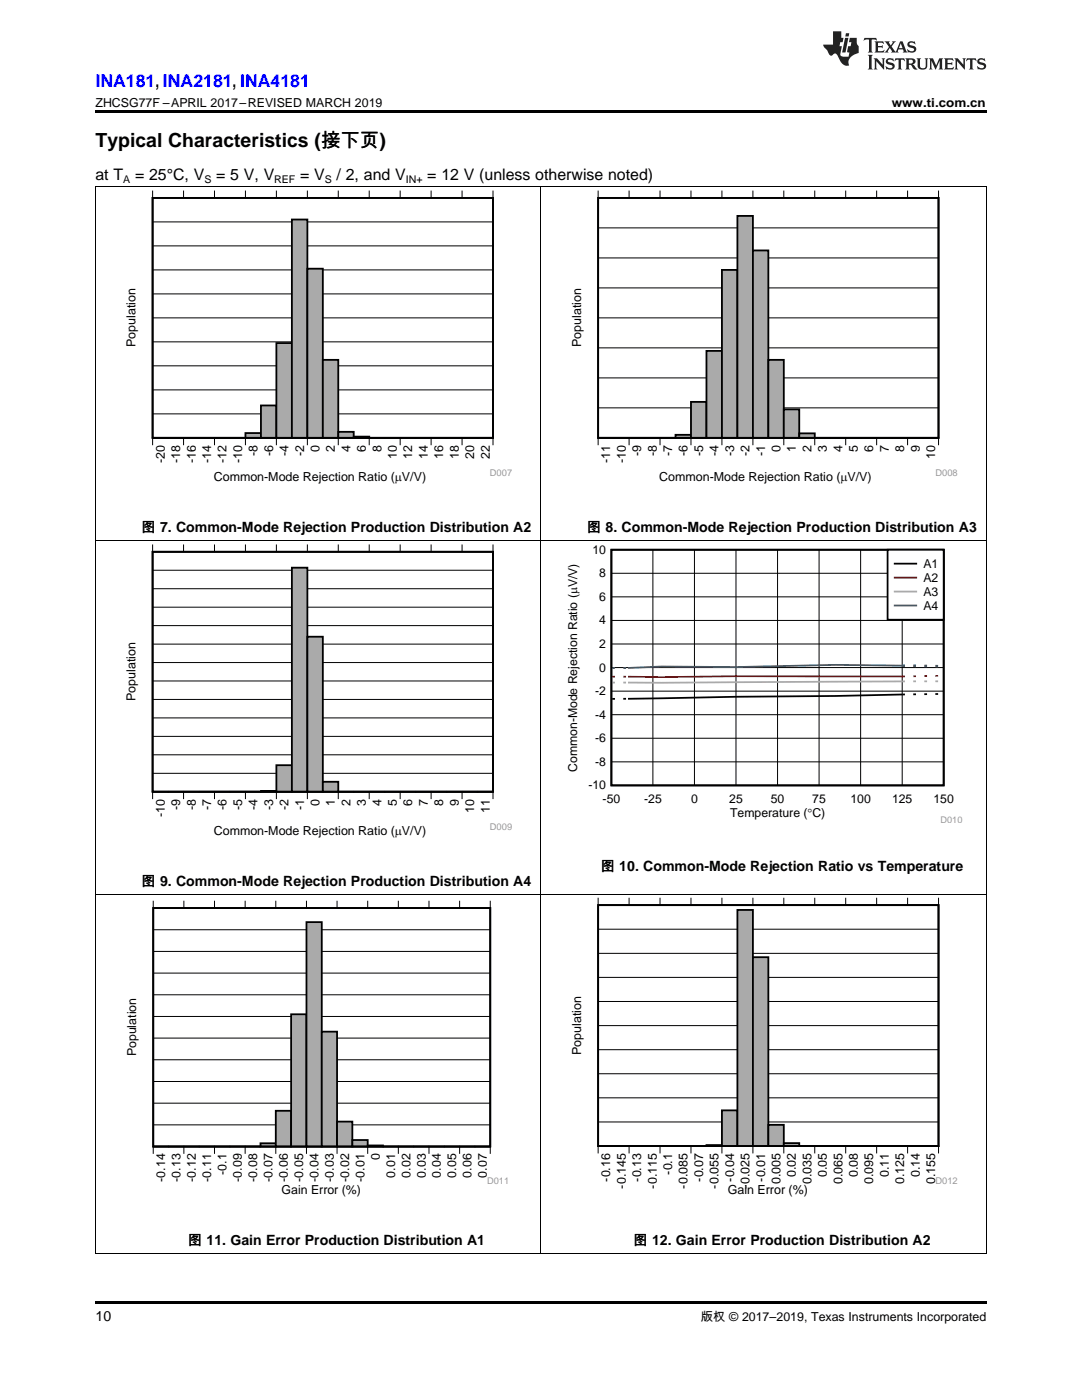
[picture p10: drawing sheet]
<svg xmlns="http://www.w3.org/2000/svg" width="216mm" height="279mm" viewBox="0 0 216 279" stroke-linecap="round" stroke-linejoin="round" font-family="sans-serif">
<path d="M19 259.7h177.8v.5h-177.8z" fill="#000"/>
<path d="M19.1 178.5v71.7M107.9 178.5v71.7M196.8 178.5v71.7M19 250.1h177.8" fill="none" stroke="#000" stroke-width=".2"/>
<path d="M25.4 179.7h75.9v59.1h-75.9z" fill-rule="evenodd" fill="#fff"/>
<path d="M30.6 181.2h67.2v47.6h-67.2zM30.6 228.8h3zM33.6 228.8h3.1zM36.7 228.8h3.1zM39.8 228.8h3zM42.8 228.8h3.1zM45.9 228.8h3zM48.9 228.8h3.1z" fill="none" stroke="#000" stroke-width=".36"/>
<g fill="none" stroke="#000" stroke-width=".2">
<path d="M30.6 179.8v1.4h67.2v-1.4M36.7 179.8v1.4M42.8 179.8v1.4M48.9 179.8v1.4M55 179.8v1.4M61.2 179.8v1.4M67.3 179.8v1.4M73.4 179.8v1.4M79.5 179.8v1.4M85.6 179.8v1.4M91.7 179.8v1.4M30.6 198.5h67.2"/>
<path d="M30.6 194.2h67.2M30.6 189.9h67.2M30.6 185.6h67.2M30.6 215.8h67.2M30.6 211.5h67.2M30.6 207.2h67.2M30.6 202.9h67.2M30.6 230.3v-1.5h67.2v1.5M30.6 224.5h67.2M30.6 220.2h67.2M36.7 228.8v1.5M42.8 228.8v1.5"/>
<path d="M48.9 228.8v1.5M55 228.8v1.5M61.2 228.8v1.5M67.3 228.8v1.5M73.4 228.8v1.5M79.5 228.8v1.5M85.6 228.8v1.5M91.7 228.8v1.5"/>
</g>
<path d="M30.6 228.8h21.4" fill="none" stroke="#aaa" stroke-width=".2"/>
<path d="M52 228.2h3v.6h-3z" fill-rule="evenodd" fill="#aaa"/>
<path d="M52 228.2h3v.6h-3z" fill="none" stroke="#000" stroke-width=".36"/>
<path d="M55 221.7h3.1v7.1h-3.1z" fill-rule="evenodd" fill="#aaa"/>
<path d="M55 221.7h3.1v7.1h-3.1z" fill="none" stroke="#000" stroke-width=".36"/>
<path d="M58.1 202.4h3.1v26.4h-3.1z" fill-rule="evenodd" fill="#aaa"/>
<path d="M58.1 202.4h3.1v26.4h-3.1z" fill="none" stroke="#000" stroke-width=".36"/>
<path d="M61.2 184h3v44.8h-3z" fill-rule="evenodd" fill="#aaa"/>
<path d="M61.2 184h3v44.8h-3z" fill="none" stroke="#000" stroke-width=".36"/>
<path d="M64.2 205.9h3.1v22.9h-3.1z" fill-rule="evenodd" fill="#aaa"/>
<path d="M64.2 205.9h3.1v22.9h-3.1z" fill="none" stroke="#000" stroke-width=".36"/>
<path d="M67.3 223.8h3v5h-3z" fill-rule="evenodd" fill="#aaa"/>
<path d="M67.3 223.8h3v5h-3z" fill="none" stroke="#000" stroke-width=".36"/>
<path d="M70.3 227.5h3.1v1.3h-3.1z" fill-rule="evenodd" fill="#aaa"/>
<path d="M30.6 181.2h67.2v47.6h-67.2zM70.3 227.5h3.1v1.3h-3.1zM73.4 228.6h3v.2h-3zM76.4 228.8h3.1zM79.5 228.8h3zM82.5 228.8h3.1zM85.6 228.8h3.1zM88.7 228.8h3zM91.7 228.8h3.1zM94.8 228.8h3z" fill="none" stroke="#000" stroke-width=".36"/>
<path d="M73.4 228.7h3" fill="none" stroke="#aaa" stroke-width=".23"/>
<path d="M76.4 228.8h21.4" fill="none" stroke="#aaa" stroke-width=".2"/>
<path d="M114.1 179.1h77v59.7h-77z" fill-rule="evenodd" fill="#fff"/>
<path d="M119.4 180.6h67.9v48.1h-67.9zM119.4 228.7h3zM122.4 228.7h3.1zM125.5 228.7h3.1zM128.6 228.7h3.1zM131.7 228.7h3.1zM134.8 228.7h3.1zM137.9 228.7h3.1zM141 228.5h3.1v.2h-3.1z" fill="none" stroke="#000" stroke-width=".36"/>
<g fill="none" stroke="#000" stroke-width=".2">
<path d="M119.4 179.2v1.4h67.9v-1.4M125.5 179.2v1.4M131.7 179.2v1.4M137.9 179.2v1.4M144.1 179.2v1.4M150.2 179.2v1.4M156.4 179.2v1.4M162.6 179.2v1.4M168.7 179.2v1.4M174.9 179.2v1.4M181.1 179.2v1.4M119.4 199.9h67.9"/>
<path d="M119.4 195.1h67.9M119.4 190.3h67.9M119.4 185.4h67.9M119.4 219.1h67.9M119.4 214.3h67.9M119.4 209.5h67.9M119.4 204.7h67.9M119.4 230.2v-1.5h67.9v1.5M119.4 223.9h67.9M125.5 228.7v1.5M131.7 228.7v1.5M137.9 228.7v1.5"/>
<path d="M144.1 228.7v1.5M150.2 228.7v1.5M156.4 228.7v1.5M162.6 228.7v1.5M168.7 228.7v1.5M174.9 228.7v1.5M181.1 228.7v1.5"/>
</g>
<path d="M119.4 228.7h21.6M141 228.6h3.1" fill="none" stroke="#aaa" stroke-width=".2"/>
<path d="M144.1 221.6h3.1v7.1h-3.1z" fill-rule="evenodd" fill="#aaa"/>
<path d="M144.1 221.6h3v7.1h-3z" fill="none" stroke="#000" stroke-width=".36"/>
<path d="M147.1 181.6h3.1v47.1h-3.1z" fill-rule="evenodd" fill="#aaa"/>
<path d="M147.1 181.6h3.1v47.1h-3.1z" fill="none" stroke="#000" stroke-width=".36"/>
<path d="M150.2 191h3.1v37.7h-3.1z" fill-rule="evenodd" fill="#aaa"/>
<path d="M150.2 191h3.1v37.7h-3.1z" fill="none" stroke="#000" stroke-width=".36"/>
<path d="M153.3 224.5h3.1v4.2h-3.1z" fill-rule="evenodd" fill="#aaa"/>
<path d="M153.3 224.5h3.1v4.2h-3.1z" fill="none" stroke="#000" stroke-width=".36"/>
<path d="M156.4 228.1h3.1v.6h-3.1z" fill-rule="evenodd" fill="#aaa"/>
<path d="M119.4 180.6h67.9v48.1h-67.9zM156.4 228.1h3.1v.6h-3.1zM159.5 228.7h3.1zM162.6 228.7h3.1zM165.7 228.7h3zM168.7 228.7h3.1zM171.8 228.7h3.1zM174.9 228.7h3.1zM178 228.7h3.1zM181.1 228.7h3.1zM184.2 228.7h3.1z" fill="none" stroke="#000" stroke-width=".36"/>
<path d="M159.5 228.7h27.8" fill="none" stroke="#aaa" stroke-width=".2"/>
<path d="M19.1 107.9v70.6M107.9 107.9v70.6M196.8 107.9v70.6M19 178.5h177.8" fill="none" stroke="#000" stroke-width=".2"/>
<path d="M25.2 108.6h77v58.5h-77z" fill-rule="evenodd" fill="#fff"/>
<path d="M30.5 110.1h67.9v47.9h-67.9zM30.5 158h3zM33.5 158h3.1zM36.6 158h3.1zM39.7 158h3.1zM42.8 158h3.1zM45.9 158h3.1zM49 158h3.1zM52.1 157.9h3.1v.1h-3.1z" fill="none" stroke="#000" stroke-width=".36"/>
<g fill="none" stroke="#000" stroke-width=".2">
<path d="M30.5 108.7v1.4h67.9v-1.4M30.5 117.5h67.9M30.5 113.8h67.9M36.6 108.7v1.4M42.8 108.7v1.4M49 108.7v1.4M55.2 108.7v1.4M61.3 108.7v1.4M67.5 108.7v1.4M73.7 108.7v1.4M79.8 108.7v1.4M86 108.7v1.4"/>
<path d="M92.2 108.7v1.4M30.5 139.6h67.9M30.5 135.9h67.9M30.5 132.2h67.9M30.5 128.5h67.9M30.5 124.9h67.9M30.5 121.2h67.9M30.5 159.5v-1.5h67.9v1.5M30.5 154.3h67.9M30.5 150.6h67.9M30.5 147h67.9M30.5 143.3h67.9"/>
<path d="M36.6 158v1.5M42.8 158v1.5M49 158v1.5M55.2 158v1.5M61.3 158v1.5M67.5 158v1.5M73.7 158v1.5M79.8 158v1.5M86 158v1.5M92.2 158v1.5"/>
</g>
<path d="M30.5 158h21.6M52.1 157.9h3.1" fill="none" stroke="#aaa" stroke-width=".2"/>
<path d="M55.2 152.7h3.1v5.3h-3.1z" fill-rule="evenodd" fill="#aaa"/>
<path d="M55.2 152.7h3v5.3h-3z" fill="none" stroke="#000" stroke-width=".36"/>
<path d="M58.2 113.3h3.1v44.7h-3.1z" fill-rule="evenodd" fill="#aaa"/>
<path d="M58.2 113.3h3.1v44.7h-3.1z" fill="none" stroke="#000" stroke-width=".36"/>
<path d="M61.3 127.1h3.1v30.9h-3.1z" fill-rule="evenodd" fill="#aaa"/>
<path d="M61.3 127.1h3.1v30.9h-3.1z" fill="none" stroke="#000" stroke-width=".36"/>
<path d="M64.4 156h3.1v2h-3.1z" fill-rule="evenodd" fill="#aaa"/>
<path d="M30.5 110.1h67.9v47.9h-67.9zM64.4 156h3.1v2h-3.1zM67.5 158h3.1zM70.6 158h3.1zM73.7 158h3.1zM76.8 158h3zM79.8 158h3.1zM82.9 158h3.1zM86 158h3.1zM89.1 158h3.1zM92.2 158h3.1zM95.3 158h3.1z" fill="none" stroke="#000" stroke-width=".36"/>
<path d="M67.5 158h30.9" fill="none" stroke="#aaa" stroke-width=".2"/>
<path d="M112.8 108.7h79.2v55.5h-79.2z" fill-rule="evenodd" fill="#fff"/>
<path d="M122 109.7h66.3v47h-66.3zM122.2 139.5h.5M124.4 139.5h.5M180.6 138.6l-55.3 .9M182.8 138.6h-.6M185 138.5h-.6M187.2 138.5h-.6" fill="none" stroke="#000" stroke-width=".35"/>
<g fill="none" stroke="#000" stroke-width=".2">
<path d="M122 119.1h66.3M122 114.4h66.3M130.3 109.7v47.1M138.6 109.7v47.1M146.9 109.7v47.1M155.2 109.7v47.1M163.4 109.7v47.1M171.7 109.7v47.1M180 109.7v47.1M122 137.9h66.3M122 133.2h66.3M122 128.5h66.3"/>
<path d="M122 123.8h66.3M122 152h66.3M122 147.3h66.3M122 142.6h66.3"/>
</g>
<path d="M122.2 135h.5M124.4 135h.5M180.6 135h-55.3M182.2 135h.6M185 134.9h-.6M186.6 134.9h.6" fill="none" stroke="#f00" stroke-width=".35"/>
<path d="M122.2 136.2h.5M124.4 136.2h.5M180.6 136l-55.3 .2M182.2 136h.6M184.4 136h.6M186.6 136h.6" fill="none" stroke="#aaa" stroke-width=".35"/>
<path d="M122.2 133.3h.5M124.4 133.3h.5M180 132.8l-13.3-.1-19.8 .4-15-.1-6.6 .3" fill="none" stroke="#295c75" stroke-width=".35"/>
<path d="M180 132.8l.6 .1M182.2 132.9h.6M184.4 132.9h.6M186.6 132.9l.6 .1" fill="none" stroke="#295c75" stroke-width=".51"/>
<path d="M177.1 109.7h11.2v14h-11.2z" fill-rule="evenodd" fill="#fff"/>
<path d="M177.1 109.7h11.2v14h-11.2zM178.5 112.5h4.3" fill="none" stroke="#000" stroke-width=".35"/>
<path d="M178.5 115.3h4.3" fill="none" stroke="#f00" stroke-width=".35"/>
<path d="M178.5 118.1h4.3" fill="none" stroke="#aaa" stroke-width=".35"/>
<path d="M178.5 120.8h4.3" fill="none" stroke="#295c75" stroke-width=".35"/>
<path d="M19.1 37.2v70.7M107.9 37.2v70.7M196.8 37.2v70.7M19 107.8h177.8" fill="none" stroke="#000" stroke-width=".2"/>
<path d="M25.2 38h77v58.5h-77z" fill-rule="evenodd" fill="#fff"/>
<path d="M30.5 39.5h67.9v47.9h-67.9zM30.5 87.4h3zM33.5 87.4h3.1zM36.6 87.4h3.1zM39.7 87.4h3.1zM42.8 87.4h3.1zM45.9 87.4h3.1z" fill="none" stroke="#000" stroke-width=".36"/>
<g fill="none" stroke="#000" stroke-width=".2">
<path d="M30.5 38v1.5h67.9v-1.5M36.6 38v1.5M42.8 38v1.5M49 38v1.5M55.2 38v1.5M61.3 38v1.5M67.5 38v1.5M73.7 38v1.5M79.8 38v1.5M86 38v1.5M92.2 38v1.5M30.5 58.7h67.9"/>
<path d="M30.5 53.9h67.9M30.5 49.1h67.9M30.5 44.3h67.9M30.5 77.8h67.9M30.5 73h67.9M30.5 68.2h67.9M30.5 63.4h67.9M30.5 88.9v-1.5h67.9v1.5M30.5 82.6h67.9M36.6 87.4v1.5M42.8 87.4v1.5M49 87.4v1.5"/>
<path d="M55.2 87.4v1.5M61.3 87.4v1.5M67.5 87.4v1.5M73.7 87.4v1.5M79.8 87.4v1.5M86 87.4v1.5M92.2 87.4v1.5"/>
</g>
<path d="M30.5 87.4h18.5" fill="none" stroke="#aaa" stroke-width=".2"/>
<path d="M49 86.4h3.1v1h-3.1z" fill-rule="evenodd" fill="#aaa"/>
<path d="M49 86.4h3.1v1h-3.1z" fill="none" stroke="#000" stroke-width=".36"/>
<path d="M52.1 80.9h3.1v6.5h-3.1z" fill-rule="evenodd" fill="#aaa"/>
<path d="M52.1 80.9h3.1v6.5h-3.1z" fill="none" stroke="#000" stroke-width=".36"/>
<path d="M55.2 68.5h3.1v18.9h-3.1z" fill-rule="evenodd" fill="#aaa"/>
<path d="M55.2 68.5h3v18.9h-3z" fill="none" stroke="#000" stroke-width=".36"/>
<path d="M58.2 43.8h3.1v43.6h-3.1z" fill-rule="evenodd" fill="#aaa"/>
<path d="M58.2 43.8h3.1v43.6h-3.1z" fill="none" stroke="#000" stroke-width=".36"/>
<path d="M61.3 53.6h3.1v33.8h-3.1z" fill-rule="evenodd" fill="#aaa"/>
<path d="M61.3 53.6h3.1v33.8h-3.1z" fill="none" stroke="#000" stroke-width=".36"/>
<path d="M64.4 71.8h3.1v15.6h-3.1z" fill-rule="evenodd" fill="#aaa"/>
<path d="M64.4 71.8h3.1v15.6h-3.1z" fill="none" stroke="#000" stroke-width=".36"/>
<path d="M67.5 86.2h3.1v1.2h-3.1z" fill-rule="evenodd" fill="#aaa"/>
<path d="M30.5 39.5h67.9v47.9h-67.9zM67.5 86.2h3.1v1.2h-3.1zM70.6 87.1h3.1v.3h-3.1zM73.7 87.4h3.1zM76.8 87.4h3zM79.8 87.4h3.1zM82.9 87.4h3.1zM86 87.4h3.1zM89.1 87.4h3.1zM92.2 87.4h3.1zM95.3 87.4h3.1z" fill="none" stroke="#000" stroke-width=".36"/>
<path d="M70.6 87.3h3.1" fill="none" stroke="#aaa" stroke-width=".25"/>
<path d="M73.7 87.4h24.7" fill="none" stroke="#aaa" stroke-width=".2"/>
<path d="M114.1 38h77v58.5h-77z" fill-rule="evenodd" fill="#fff"/>
<path d="M119.4 39.5h67.9v47.9h-67.9zM119.4 87.4h3zM122.4 87.4h3.1zM125.5 87.4h3.1zM128.6 87.4h3.1zM131.7 87.4h3.1z" fill="none" stroke="#000" stroke-width=".36"/>
<g fill="none" stroke="#000" stroke-width=".2">
<path d="M119.4 38v1.5h67.9v-1.5M125.5 38v1.5M131.7 38v1.5M137.9 38v1.5M144.1 38v1.5M150.2 38v1.5M156.4 38v1.5M162.6 38v1.5M168.7 38v1.5M174.9 38v1.5M181.1 38v1.5M119.4 57.5h67.9"/>
<path d="M119.4 51.5h67.9M119.4 45.5h67.9M119.4 75.4h67.9M119.4 69.4h67.9M119.4 63.4h67.9M119.4 88.9v-1.5h67.9v1.5M119.4 81.4h67.9M125.5 87.4v1.5M131.7 87.4v1.5M137.9 87.4v1.5M144.1 87.4v1.5M150.2 87.4v1.5"/>
<path d="M156.4 87.4v1.5M162.6 87.4v1.5M168.7 87.4v1.5M174.9 87.4v1.5M181.1 87.4v1.5"/>
</g>
<path d="M119.4 87.4h15.4" fill="none" stroke="#aaa" stroke-width=".2"/>
<path d="M134.8 86.8h3.1v.6h-3.1z" fill-rule="evenodd" fill="#aaa"/>
<path d="M134.8 86.8h3.1v.6h-3.1z" fill="none" stroke="#000" stroke-width=".36"/>
<path d="M137.9 80.2h3.1v7.2h-3.1z" fill-rule="evenodd" fill="#aaa"/>
<path d="M137.9 80.2h3.1v7.2h-3.1z" fill="none" stroke="#000" stroke-width=".36"/>
<path d="M141 70h3.1v17.4h-3.1z" fill-rule="evenodd" fill="#aaa"/>
<path d="M141 70h3.1v17.4h-3.1z" fill="none" stroke="#000" stroke-width=".36"/>
<path d="M144.1 53.9h3.1v33.5h-3.1z" fill-rule="evenodd" fill="#aaa"/>
<path d="M144.1 53.9h3v33.5h-3z" fill="none" stroke="#000" stroke-width=".36"/>
<path d="M147.1 43.1h3.1v44.3h-3.1z" fill-rule="evenodd" fill="#aaa"/>
<path d="M147.1 43.1h3.1v44.3h-3.1z" fill="none" stroke="#000" stroke-width=".36"/>
<path d="M150.2 50h3.1v37.4h-3.1z" fill-rule="evenodd" fill="#aaa"/>
<path d="M150.2 50h3.1v37.4h-3.1z" fill="none" stroke="#000" stroke-width=".36"/>
<path d="M153.3 71.8h3.1v15.6h-3.1z" fill-rule="evenodd" fill="#aaa"/>
<path d="M153.3 71.8h3.1v15.6h-3.1z" fill="none" stroke="#000" stroke-width=".36"/>
<path d="M156.4 81.7h3.1v5.7h-3.1z" fill-rule="evenodd" fill="#aaa"/>
<path d="M156.4 81.7h3.1v5.7h-3.1z" fill="none" stroke="#000" stroke-width=".36"/>
<path d="M159.5 86.5h3.1v.9h-3.1z" fill-rule="evenodd" fill="#aaa"/>
<path d="M119.4 39.5h67.9v47.9h-67.9zM159.5 86.5h3.1v.9h-3.1zM162.6 87.4h3.1zM165.7 87.4h3zM168.7 87.4h3.1zM171.8 87.4h3.1zM174.9 87.4h3.1zM178 87.4h3.1zM181.1 87.4h3.1zM184.2 87.4h3.1z" fill="none" stroke="#000" stroke-width=".36"/>
<path d="M162.6 87.4h24.7" fill="none" stroke="#aaa" stroke-width=".2"/>
<path d="M19 37.2h177.8" fill="none" stroke="#000" stroke-width=".2"/>
<path d="M19 22h177.8v.5h-177.8z" fill="#000"/>
<g fill="#231f20">
<path d="M172.5 7.6l-.1 .5 .4-.2h.6v.1v2.1l-.2 .4h.9l-.2-.4v-2.1l.1-.1h.5l.5 .2-.2-.5zM174.5 8.3l.2 .3v1.5l-.2 .4h1.8l.2-.6a1.04 1.04 0 0 1-1.3 .2v-.7h.6l.3 .2v-.6l-.3 .2h-.6v-.6l.8-.1 .4 .3-.2-.5zM176.5 8.3l.9 1.1-.9 1.1h.8l-.2-.2 .4-.7 .5 .7-.2 .2h1.5l-.2-.2 .2-.4h.9l.1 .4-.2 .2h1l-.3-.3-.7-1.9h-.5l-.9 2-.8-1 .9-1h-.8l.1 .3-.4 .5-.3-.6 .1-.2zM179.7 8.6l.4 1h-.7zM181.3 8.4a.63 .63 0 0 0-.2 .7 .63 .63 0 0 0 .6 .4l.6 .2 .1 .2a.75 .75 0 0 1-.7 .4 .75 .75 0 0 1-.6-.5l.1 .7 .1-.1a1.11 1.11 0 0 0 1.5-.6 1.13 1.13 0 0 0-1.2-.8l-.1-.4a1.04 1.04 0 0 1 1.2 .2l-.2-.5-.2 .1-.4-.2zM173.2 10.9l.2 .4v2.2l-.2 .4h1l-.3-.4v-2.2l.3-.4zM174.3 11.6l.3 .4v1.5l-.3 .4h.8l-.2-.4v-1.3l1.5 1.7v-1.9l.2-.4h-.7l.2 .4v.9l-1.1-1.3zM177 11.8a.62 .62 0 0 0-.2 .7 .62 .62 0 0 0 .6 .4l.6 .1 .1 .3a.76 .76 0 0 1-.7 .3 .76 .76 0 0 1-.7-.4l.2 .7 .1-.1a1.11 1.11 0 0 0 1.5-.6 1.13 1.13 0 0 0-1.2-.8l-.1-.4a1.04 1.04 0 0 1 1.2 .2l-.2-.6-.2 .1-.5-.1zM178.7 11.6l-.2 .6a.61 .61 0 0 1 .8-.3v1.6l-.2 .4h.9l-.2-.4v-1.6a.63 .63 0 0 1 .7 .3l-.1-.6zM180.6 11.6l.3 .4v1.5l-.3 .4h1l-.2-.2-.1-.8 .6 .2a.76 .76 0 0 0 1.2 .7l-1-1a.58 .58 0 0 0 .6-.5 .58 .58 0 0 0-.5-.6zM181.4 11.9h.1a.45 .45 0 0 1 .5 .1 .45 .45 0 0 1 .1 .5l-.8 .2zM182.9 11.6l.2 .2a2.17 2.17 0 0 0 .3 1.9 .99 .99 0 0 0 1.6-.6v-1.1l.2-.4h-.7l.2 .2a1.92 1.92 0 0 1-.2 1.8 .6 .6 0 0 1-.9-.5v-1.1l.2-.4zM185.4 11.6l.2 .4v1.5l-.2 .4h.7l-.2-.4v-1.4l.8 1.8 .8-1.8v1.4l-.2 .4h.9l-.2-.4v-1.5l.2-.4h-.8l-.6 1.5-.6-1.5zM188.4 11.6l.2 .4v1.5l-.2 .4h1.8l.1-.6a1.04 1.04 0 0 1-1.2 .1v-.6h.5l.4 .2v-.6l-.4 .2h-.5v-.7h.8l.3 .3-.1-.6zM190.5 11.6l.2 .4v1.5l-.2 .4h.7l-.2-.4v-1.3l1.5 1.7v-1.9l.2-.4h-.7l.2 .4v.9l-1.1-1.3zM192.9 11.6l-.1 .6a.61 .61 0 0 1 .7-.3l.1 1.6-.3 .4h1l-.3-.4 .1-1.6a.63 .63 0 0 1 .7 .3l-.1-.6zM195.2 11.8a.62 .62 0 0 0-.2 .7 .62 .62 0 0 0 .6 .4l.6 .1 .1 .3a.76 .76 0 0 1-.7 .3 .76 .76 0 0 1-.6-.4l.1 .7 .1-.1a1.11 1.11 0 0 0 1.6-.6 1.13 1.13 0 0 0-1.3-.8l-.1-.4a1.04 1.04 0 0 1 1.2 .2l-.1-.6-.2 .1-.5-.1z"/>
<path d="M166.2 6.3v2.6h-1.9v.4l.8 .9a.91 .91 0 0 0 1 .8 .56 .56 0 0 1 .5-.3 .56 .56 0 0 1 .5 .3l.4 .8a1.53 1.53 0 0 0 1.9 1.2 1.54 1.54 0 0 1 1-2.1l.9-.3v-1.4a1.52 1.52 0 0 1-.4-1.6h-1.3l-.2 .8h.5l-.2 .8h-.5l-.1 1v.2l.4 .1-.2 .8a1.93 1.93 0 0 1-1.6-.3l.3-1.8h-.5l.2-.8h.4l.2-.8h-.4v-1.3zM168.6 7.6l-.6 2.9h.7l.6-2.9zM168.8 6.6l-.1 .7h.6l.2-.7z"/>
</g>
<text font-size="3.9" x="19" y="29.3">Typical Characteristics (接下页)</text>
<text font-size="3.5" fill="#00f" x="19" y="17.3">INA181, INA2181, INA4181</text>
<g font-size="3.2">
<text x="19" y="36">at T</text>
<text x="27" y="36">= 25°C, V</text>
<text x="43.1" y="36">= 5 V, V</text>
<text x="59.9" y="36">= V</text>
<text x="67.2" y="36">/ 2, and V</text>
<text x="85.3" y="36">= 12 V (unless otherwise noted)</text>
</g>
<g font-size="2.8">
<text x="28.3" y="106.1">图 7. Common-Mode Rejection Production Distribution A2</text>
<text x="117.2" y="106.1">图 8. Common-Mode Rejection Production Distribution A3</text>
<text x="119.9" y="173.8">图 10. Common-Mode Rejection Ratio vs Temperature</text>
<text x="28.3" y="176.7">图 9. Common-Mode Rejection Production Distribution A4</text>
<text x="37.5" y="248.4">图 11. Gain Error Production Distribution A1</text>
<text x="126.4" y="248.4">图 12. Gain Error Production Distribution A2</text>
<text x="19" y="263.6">10</text>
</g>
<g font-size="2.5">
<text x="19" y="21.4">ZHCSG77F –APRIL 2017–REVISED MARCH 2019</text>
<text x="177.9" y="21.4">www.ti.com.cn</text>
<text x="27" y="69.3" transform="rotate(-90 27 69.3)">Population</text>
<text x="115.9" y="69.3" transform="rotate(-90 115.9 69.3)">Population</text>
<text x="32.9" y="92.4" transform="rotate(-90 32.9 92.4)">-20</text>
<text x="36" y="92.4" transform="rotate(-90 36 92.4)">-18</text>
<text x="39" y="92.4" transform="rotate(-90 39 92.4)">-16</text>
<text x="42.1" y="92.4" transform="rotate(-90 42.1 92.4)">-14</text>
<text x="42.7" y="96">Common-Mode Rejection Ratio (PV/V)</text>
<text x="45.2" y="92.4" transform="rotate(-90 45.2 92.4)">-12</text>
<text x="48.3" y="92.4" transform="rotate(-90 48.3 92.4)">-10</text>
<text x="51.4" y="91" transform="rotate(-90 51.4 91)">-8</text>
<text x="54.5" y="91" transform="rotate(-90 54.5 91)">-6</text>
<text x="57.6" y="91" transform="rotate(-90 57.6 91)">-4</text>
<text x="60.7" y="91" transform="rotate(-90 60.7 91)">-2</text>
<text x="63.8" y="90.2" transform="rotate(-90 63.8 90.2)">0</text>
<text x="66.8" y="90.2" transform="rotate(-90 66.8 90.2)">2</text>
<text x="69.9" y="90.2" transform="rotate(-90 69.9 90.2)">4</text>
<text x="73" y="90.2" transform="rotate(-90 73 90.2)">6</text>
<text x="76.1" y="90.2" transform="rotate(-90 76.1 90.2)">8</text>
<text x="79.2" y="91.6" transform="rotate(-90 79.2 91.6)">10</text>
<text x="82.3" y="91.6" transform="rotate(-90 82.3 91.6)">12</text>
<text x="85.4" y="91.6" transform="rotate(-90 85.4 91.6)">14</text>
<text x="88.4" y="91.6" transform="rotate(-90 88.4 91.6)">16</text>
<text x="91.5" y="91.6" transform="rotate(-90 91.5 91.6)">18</text>
<text x="94.6" y="91.6" transform="rotate(-90 94.6 91.6)">20</text>
<text x="97.7" y="91.6" transform="rotate(-90 97.7 91.6)">22</text>
<text x="121.8" y="92.4" transform="rotate(-90 121.8 92.4)">-11</text>
<text x="124.9" y="92.4" transform="rotate(-90 124.9 92.4)">-10</text>
<text x="127.9" y="91" transform="rotate(-90 127.9 91)">-9</text>
<text x="131" y="91" transform="rotate(-90 131 91)">-8</text>
<text x="131.6" y="96">Common-Mode Rejection Ratio (PV/V)</text>
<text x="134.1" y="91" transform="rotate(-90 134.1 91)">-7</text>
<text x="137.2" y="91" transform="rotate(-90 137.2 91)">-6</text>
<text x="140.3" y="91" transform="rotate(-90 140.3 91)">-5</text>
<text x="143.4" y="91" transform="rotate(-90 143.4 91)">-4</text>
<text x="146.5" y="91" transform="rotate(-90 146.5 91)">-3</text>
<text x="149.6" y="91" transform="rotate(-90 149.6 91)">-2</text>
<text x="152.7" y="91" transform="rotate(-90 152.7 91)">-1</text>
<text x="155.7" y="90.2" transform="rotate(-90 155.7 90.2)">0</text>
<text x="158.8" y="90.2" transform="rotate(-90 158.8 90.2)">1</text>
<text x="161.9" y="90.2" transform="rotate(-90 161.9 90.2)">2</text>
<text x="165" y="90.2" transform="rotate(-90 165 90.2)">3</text>
<text x="168.1" y="90.2" transform="rotate(-90 168.1 90.2)">4</text>
<text x="171.2" y="90.2" transform="rotate(-90 171.2 90.2)">5</text>
<text x="174.3" y="90.2" transform="rotate(-90 174.3 90.2)">6</text>
<text x="177.3" y="90.2" transform="rotate(-90 177.3 90.2)">7</text>
<text x="180.4" y="90.2" transform="rotate(-90 180.4 90.2)">8</text>
<text x="183.5" y="90.2" transform="rotate(-90 183.5 90.2)">9</text>
<text x="186.6" y="91.6" transform="rotate(-90 186.6 91.6)">10</text>
<text x="27" y="139.9" transform="rotate(-90 27 139.9)">Population</text>
<text x="36" y="161.6" transform="rotate(-90 36 161.6)">-9</text>
<text x="39" y="161.6" transform="rotate(-90 39 161.6)">-8</text>
<text x="42.1" y="161.6" transform="rotate(-90 42.1 161.6)">-7</text>
<text x="45.2" y="161.6" transform="rotate(-90 45.2 161.6)">-6</text>
<text x="48.3" y="161.6" transform="rotate(-90 48.3 161.6)">-5</text>
<text x="51.4" y="161.6" transform="rotate(-90 51.4 161.6)">-4</text>
<text x="54.5" y="161.6" transform="rotate(-90 54.5 161.6)">-3</text>
<text x="57.6" y="161.6" transform="rotate(-90 57.6 161.6)">-2</text>
<text x="60.7" y="161.6" transform="rotate(-90 60.7 161.6)">-1</text>
<text x="63.8" y="160.8" transform="rotate(-90 63.8 160.8)">0</text>
<text x="66.8" y="160.8" transform="rotate(-90 66.8 160.8)">1</text>
<text x="69.9" y="160.8" transform="rotate(-90 69.9 160.8)">2</text>
<text x="73" y="160.8" transform="rotate(-90 73 160.8)">3</text>
<text x="76.1" y="160.8" transform="rotate(-90 76.1 160.8)">4</text>
<text x="79.2" y="160.8" transform="rotate(-90 79.2 160.8)">5</text>
<text x="82.3" y="160.8" transform="rotate(-90 82.3 160.8)">6</text>
<text x="85.4" y="160.8" transform="rotate(-90 85.4 160.8)">7</text>
<text x="88.4" y="160.8" transform="rotate(-90 88.4 160.8)">8</text>
<text x="91.5" y="160.8" transform="rotate(-90 91.5 160.8)">9</text>
<text x="32.9" y="163" transform="rotate(-90 32.9 163)">-10</text>
<text x="42.7" y="166.6">Common-Mode Rejection Ratio (PV/V)</text>
<text x="94.6" y="162.2" transform="rotate(-90 94.6 162.2)">10</text>
<text x="97.7" y="162.2" transform="rotate(-90 97.7 162.2)">11</text>
<text x="27.2" y="210.8" transform="rotate(-90 27.2 210.8)">Population</text>
<text x="115.9" y="210.6" transform="rotate(-90 115.9 210.6)">Population</text>
<text x="75.8" y="231.6" transform="rotate(-90 75.8 231.6)">0</text>
<text x="33" y="235.8" transform="rotate(-90 33 235.8)">-0.14</text>
<text x="36" y="235.8" transform="rotate(-90 36 235.8)">-0.13</text>
<text x="39.1" y="235.8" transform="rotate(-90 39.1 235.8)">-0.12</text>
<text x="42.1" y="235.8" transform="rotate(-90 42.1 235.8)">-0.11</text>
<text x="45.2" y="234.5" transform="rotate(-90 45.2 234.5)">-0.1</text>
<text x="48.3" y="235.8" transform="rotate(-90 48.3 235.8)">-0.09</text>
<text x="51.3" y="235.8" transform="rotate(-90 51.3 235.8)">-0.08</text>
<text x="54.4" y="235.8" transform="rotate(-90 54.4 235.8)">-0.07</text>
<text x="56.2" y="238.3">Gain Error (%)</text>
<text x="57.4" y="235.8" transform="rotate(-90 57.4 235.8)">-0.06</text>
<text x="60.5" y="235.8" transform="rotate(-90 60.5 235.8)">-0.05</text>
<text x="63.5" y="235.8" transform="rotate(-90 63.5 235.8)">-0.04</text>
<text x="66.6" y="235.8" transform="rotate(-90 66.6 235.8)">-0.03</text>
<text x="69.7" y="235.8" transform="rotate(-90 69.7 235.8)">-0.02</text>
<text x="72.7" y="235.8" transform="rotate(-90 72.7 235.8)">-0.01</text>
<text x="78.8" y="235" transform="rotate(-90 78.8 235)">0.01</text>
<text x="81.9" y="235" transform="rotate(-90 81.9 235)">0.02</text>
<text x="84.9" y="235" transform="rotate(-90 84.9 235)">0.03</text>
<text x="88" y="235" transform="rotate(-90 88 235)">0.04</text>
<text x="91.1" y="235" transform="rotate(-90 91.1 235)">0.05</text>
<text x="94.1" y="235" transform="rotate(-90 94.1 235)">0.06</text>
<text x="97.2" y="235" transform="rotate(-90 97.2 235)">0.07</text>
<text x="121.8" y="235.8" transform="rotate(-90 121.8 235.8)">-0.16</text>
<text x="124.9" y="237.2" transform="rotate(-90 124.9 237.2)">-0.145</text>
<text x="127.9" y="235.8" transform="rotate(-90 127.9 235.8)">-0.13</text>
<text x="131" y="237.2" transform="rotate(-90 131 237.2)">-0.115</text>
<text x="134.1" y="234.4" transform="rotate(-90 134.1 234.4)">-0.1</text>
<text x="137.2" y="237.2" transform="rotate(-90 137.2 237.2)">-0.085</text>
<text x="140.3" y="235.8" transform="rotate(-90 140.3 235.8)">-0.07</text>
<text x="143.4" y="237.2" transform="rotate(-90 143.4 237.2)">-0.055</text>
<text x="145.2" y="238.3">Gain Error (%)</text>
<text x="146.5" y="235.8" transform="rotate(-90 146.5 235.8)">-0.04</text>
<text x="149.6" y="237.2" transform="rotate(-90 149.6 237.2)">-0.025</text>
<text x="152.7" y="235.8" transform="rotate(-90 152.7 235.8)">-0.01</text>
<text x="155.7" y="236.4" transform="rotate(-90 155.7 236.4)">0.005</text>
<text x="158.8" y="235" transform="rotate(-90 158.8 235)">0.02</text>
<text x="161.9" y="236.4" transform="rotate(-90 161.9 236.4)">0.035</text>
<text x="165" y="235" transform="rotate(-90 165 235)">0.05</text>
<text x="168.1" y="236.4" transform="rotate(-90 168.1 236.4)">0.065</text>
<text x="171.2" y="235" transform="rotate(-90 171.2 235)">0.08</text>
<text x="174.3" y="236.4" transform="rotate(-90 174.3 236.4)">0.095</text>
<text x="177.3" y="235" transform="rotate(-90 177.3 235)">0.11</text>
<text x="180.4" y="236.4" transform="rotate(-90 180.4 236.4)">0.125</text>
<text x="183.5" y="235" transform="rotate(-90 183.5 235)">0.14</text>
<text x="186.6" y="236.4" transform="rotate(-90 186.6 236.4)">0.155</text>
<text x="139.8" y="263.6">版权 © 2017–2019, Texas Instruments Incorporated</text>
</g>
<g font-size="2.4">
<text x="118.2" y="110.5">10</text>
<text x="184.3" y="113.4">A1</text>
<text x="119.6" y="119.9">6</text>
<text x="119.6" y="115.2">8</text>
<text x="184.3" y="116.1">A2</text>
<text x="184.3" y="118.9">A3</text>
<text x="119.6" y="124.6">4</text>
<text x="184.3" y="121.7">A4</text>
<text x="119.6" y="129.3">2</text>
<text x="119.6" y="134">0</text>
<text x="118.8" y="143.4">-4</text>
<text x="118.8" y="138.7">-2</text>
<text x="118.8" y="148.1">-6</text>
<text x="115.2" y="154" transform="rotate(-90 115.2 154)">Common-Mode Rejection Ratio (PV/V)</text>
<text x="118.8" y="152.8">-8</text>
<text x="117.4" y="157.5">-10</text>
<text x="120.2" y="160.3">-50</text>
<text x="128.5" y="160.3">-25</text>
<text x="137.9" y="160.3">0</text>
<text x="145.5" y="160.3">25</text>
<text x="153.8" y="160.3">50</text>
<text x="162.1" y="160.3">75</text>
<text x="169.7" y="160.3">100</text>
<text x="178" y="160.3">125</text>
<text x="186.3" y="160.3">150</text>
<text x="145.7" y="163.1">Temperature (qC)</text>
</g>
<g font-size="2.1">
<text x="24.6" y="36.6">A</text>
<text x="40.8" y="36.6">S</text>
<text x="54.7" y="36.6">REF</text>
<text x="64.8" y="36.6">S</text>
<text x="81" y="36.6">IN+</text>
</g>
<g font-size="1.9" fill="#999">
<text x="97.8" y="95">D007</text>
<text x="186.7" y="95">D008</text>
<text x="97.8" y="165.6">D009</text>
<text x="97.2" y="236.3">D011</text>
<text x="186.7" y="236.3">D012</text>
</g>
<text font-size="1.8" fill="#999" x="187.7" y="164.2">D010</text>
</svg>
